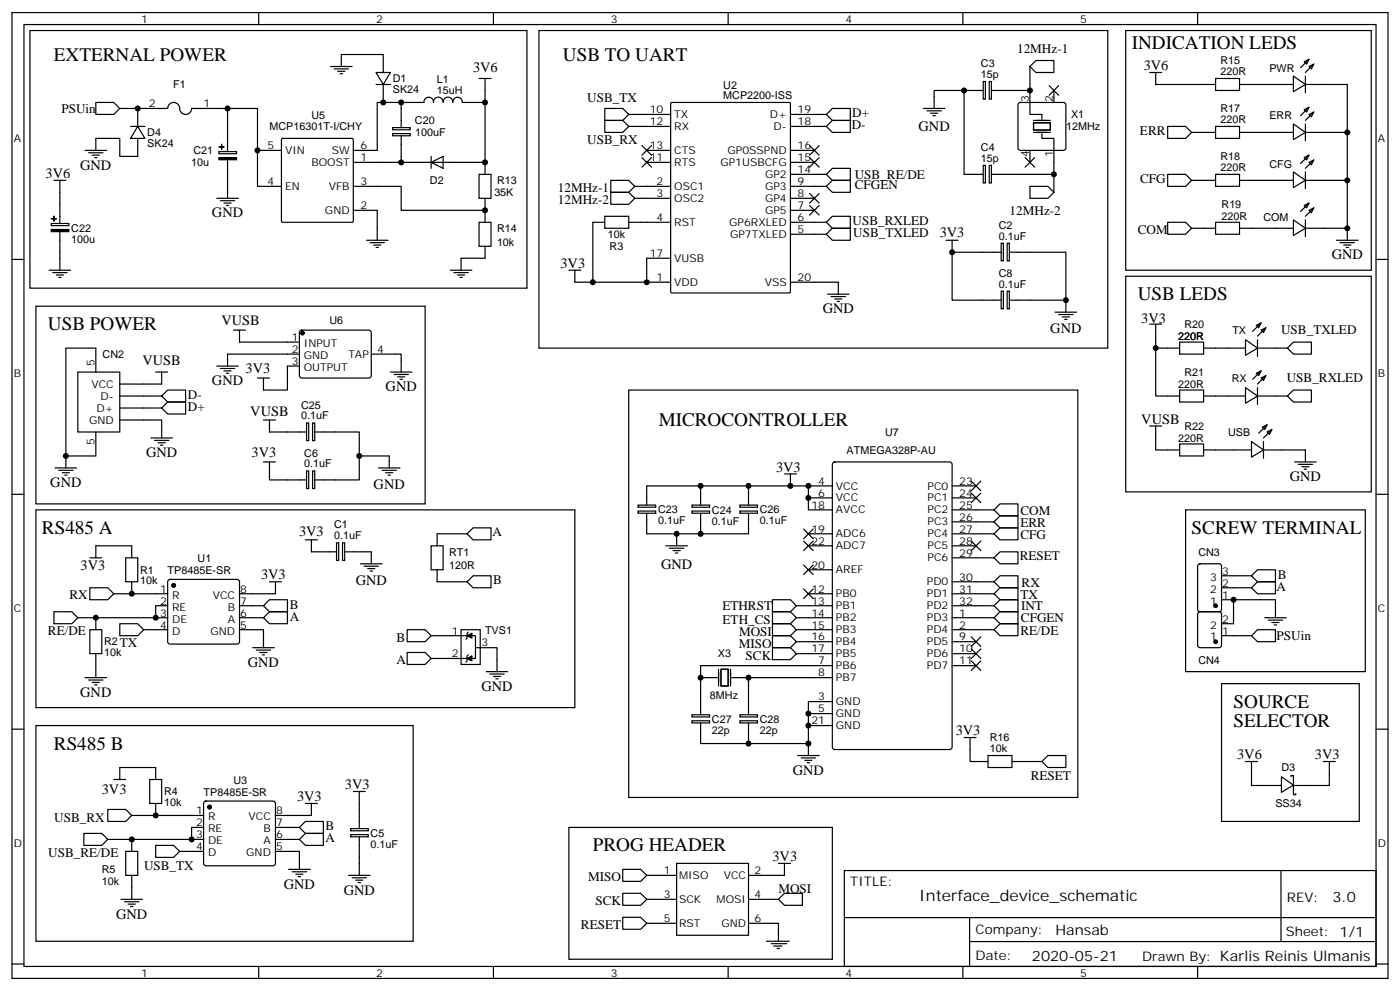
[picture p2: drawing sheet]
<svg xmlns="http://www.w3.org/2000/svg" width="412mm" height="292mm" viewBox="0 0 412 292" stroke-linecap="round" stroke-linejoin="round" font-family="sans-serif">
<g fill="none" stroke="#000" stroke-width=".35">
<path d="M3.5 3.7h405.4v284.3h-405.4zM7.1 7.2h398.2v277.3h-398.2zM8.8 9h146.4v75.8h-146.4zM76.2 3.7v3.5M97.4 19.6h6.3M100.5 19.6v-3.5h12.4v5.2M145.3 3.7v3.5M158.7 9h167.6v93.5h-167.6zM214.5 3.7v3.5M283.6 3.7v3.5M303.4 19.6l1.8-1.8h5.2v3.5h-5.2zM303.4 19.6v7h-11.3"/>
<path d="M331.6 9h72.3v70.6h-72.3zM352.8 3.7v3.5M384.2 18.2l1.4-.7-.7 1.4zM385.6 19.6l1.4-.7-.7 1.4zM385.6 17.5l-2.5 2.4M387 18.9l-2.5 2.4M28.2 30.2h5.3l1.8 1.7-1.8 1.8h-5.3zM35.3 31.9h14.1a1.82 1.82 0 0 1 2-1.7 1.82 1.82 0 0 1 1.6 2.2 1.76 1.76 0 0 0 1.9 1.3 1.76 1.76 0 0 0 1.5-1.8h19.4v23h7.1M38.5 37.2h4.2M40.6 37.2l2.1 3.5h-4.2zM40.6 31.9v5.3M67 31.9v12.7"/>
<path d="M98.4 20.3h4.3M99.5 21h2.1M100.2 21.7h.7M110.8 21.3h4.2l-2.1 3.6zM110.8 24.9h4.2M112.9 24.9v5.3M115.6 39.3h5.2v.7h-5.2zM115.6 37.6h5.2v.6h-5.2zM118.2 37.6v-7.4h-7.1v14.1h-7M118.2 30.2h6.7M130.5 30.1a1.41 1.41 0 0 0-1.4-1.5 1.41 1.41 0 0 0-1.4 1.5 1.41 1.41 0 0 0-1.4-1.5 1.41 1.41 0 0 0-1.4 1.5M130.6 30.1a1.41 1.41 0 0 1 1.4-1.5 1.41 1.41 0 0 1 1.4 1.5"/>
<path d="M133.4 30.1a1.38 1.38 0 0 1 1.4-1.5 1.38 1.38 0 0 1 1.4 1.5M136.2 30.2h6.7M141.1 23.1h3.5M142.9 23.1v24.7h-38.8M178.2 31.9h5.2l1.8 1.8-1.8 1.8h-5.2zM178.2 35.5h5.2l1.8 1.7-1.8 1.8h-5.2zM185.2 33.7h12.4M185.2 37.2h12.4M197.6 30.3l.3-.1h34.6l.3 .1v55.6l-.2 .3-34.7 .1-.3-.2zM232.8 33.7h10.6M232.8 37.2h10.6M243.4 37.2l1.8-1.7h5.3v3.5h-5.3z"/>
<path d="M245.2 31.9h5.3v3.6h-5.3l-1.8-1.8zM272 31.9h6.3M273 32.6h4.3M274.1 33.3h2.1M274.8 34h.7M275.2 31.9v-5.3h8.8v24.7h5.6M284 26.6h5.6M289.6 24h.7v5.2h-.7zM291.4 24h.6v5.2h-.6zM300.1 30.4l.5-.2h12.7l.5 .2 .2 .5v12.7l-.3 .5-.4 .2h-12.7l-.5-.3-.2-.4v-12.7zM303.4 26.6v7.1h3.5v1.4M304.4 36.2h5v2.1h-5z"/>
<path d="M304.4 39h5M304.4 35.5h5M306.9 39.3v1.4h3.5v10.6h-18.3M309 25.2l2.9 2.8M310.4 26.6v3.6M311.9 25.2l-2.9 2.8M338.7 21.3h3.5M340.4 21.3v3.6h17.7M344 37.2h5.2l1.8 1.8-1.8 1.7h-5.2zM351 39h7.1M358.1 23.1h7v3.5h-7zM358.1 37.2h7v3.5h-7z"/>
<path d="M365.1 39h15.9M365.1 24.9h15.9M381 36.5l3.5 2.5-3.5 2.1zM381 22.4l3.5 2.5-3.5 2.1zM384.2 32.3l1.4-.7-.7 1.4zM384.5 39h12.4v14.1M384.5 24.9h12.4v14.1M384.5 22.4v4.9M384.5 36.5v5M385.6 33.7l1.4-.7-.7 1.4zM385.6 31.6l-2.5 2.4M387 33l-2.5 2.5"/>
<path d="M17.6 56.6v9.2M25 44.3h6.4M26.1 45h4.2M27.2 45.7h2.1M27.9 46.4h.7M40.6 40.7v5.3h-5.3v-5.3h-7.1v3.6M63.9 58.4h6.3M64.5 44.6h5.2v.7h-5.2zM64.9 59.1h4.2M66 59.8h2.1M67 47.1v11.3M75.8 44.3h7.1"/>
<path d="M83 40.9l.3-.2h20.4l.3 .2 .1 24.2-.2 .3h-20.6l-.3-.2zM104.1 54.9h14.1v7h24.7M118.2 40v7.8M127 47.8l3.5-1.8v3.6zM127 46v3.6M141.1 51.3h3.5v7.1h-3.5zM142.9 47.8v3.5M142.9 58.4v7M179.9 56.6h5.3l1.8 1.8-1.8 1.7h-5.3zM179.9 53.1h5.3l1.8 1.8-1.8 1.7h-5.3zM187 58.4h10.6M187 54.9h10.6"/>
<path d="M189.1 46.4l2.8 2.8M189.1 42.9l2.8 2.8M190.5 47.8h7.1M190.5 44.3h7.1M191.9 46.4l-2.8 2.8M191.9 42.9l-2.8 2.8M232.8 47.8h7.1M232.8 58.4h7.1M232.8 54.9h10.6M232.8 44.3h7.1M232.8 51.3h10.6M238.5 42.9l2.8 2.8"/>
<path d="M238.5 46.4l2.8 2.8M238.5 57l2.8 2.8M241.3 42.9l-2.8 2.8M241.3 46.4l-2.8 2.8M241.3 57l-2.8 2.8M243.4 54.9l1.8-1.8h5.3v3.5h-5.3zM243.4 51.3l1.8-1.7h5.3v3.5h-5.3zM289.6 48.7h.7v5.2h-.7zM291.4 48.7h.6v5.2h-.6zM302 46.4l2.8 2.8M303.4 54.9h5.3l1.7 1.7-1.7 1.8h-5.3zM303.4 44.3v3.5"/>
<path d="M304.8 46.4l-2.8 2.8M310.4 51.3v5.3M344 51.3h5.2l1.8 1.8-1.8 1.8h-5.2zM351 53.1h7.1M358.1 51.3h7v3.6h-7zM365.1 53.1h15.9M381 50.6l3.5 2.5-3.5 2.1zM384.2 46.4l1.4-.7-.7 1.4zM384.5 53.1h12.4v14.1h-12.4M384.5 50.6v5M385.6 47.8l1.4-.7-.7 1.4zM385.6 59.8l-2.5 2.5"/>
<path d="M385.6 45.7l-2.5 2.5M387 47.1l-2.5 2.5M3.5 76.4h3.6M15.1 65.8h5.2v.6h-5.2zM17.6 68.3v7.7M66.7 60.5h.7M104.1 61.9h7v8.8M107.9 70.7h6.4M109 71.4h4.2M110.1 72.1h2.1M110.8 72.8h.7M132.6 79.6h6.4"/>
<path d="M141.1 65.4h3.5v7.1h-3.5zM142.9 72.5v3.5h-7.1v3.6M167.6 79.6h3.5M178.2 63.7h7v3.5h-7zM178.2 65.4h-3.6v17.7M185.2 65.4h12.4M197.6 76h-7.1v7.1h-21.2v-3.5M232.8 61.9h7.1M232.8 65.4h10.6M232.8 69h10.6M238.5 60.5l2.8 2.8M241.3 60.5l-2.8 2.8"/>
<path d="M243.4 69l1.8-1.8h5.3v3.5h-5.3zM245.2 63.7h5.3v3.5h-5.3l-1.8-1.8zM278.7 70.7h3.5M280.5 70.7v3.6M294.9 71.6h.7v5.2h-.7zM294.9 74.3h-14.4v14.1h14.4M296.7 71.6h.6v5.2h-.6zM297.4 74.3h16.6v14.1h-16.6M344 65.4h5.2l1.8 1.8-1.8 1.8h-5.2zM351 67.2h7.1M358.1 65.4h7v3.6h-7zM365.1 67.2h15.9"/>
<path d="M381 64.7l3.5 2.5-3.5 2.1zM384.2 60.5l1.4-.7-.7 1.4zM384.5 64.7v5M385.6 61.9l1.4-.7-.7 1.4zM387 61.2l-2.5 2.5M393.7 70.7h6.3M394.8 71.4h4.2M395.8 72.1h2.1M396.5 72.8h.7M396.9 67.2v3.5M405.3 76.4h3.6M10.6 90.1h114.6v58.2h-114.6z"/>
<path d="M68.8 97.2h3.5M70.6 97.2v3.5h17.6M88.4 97.4l.5-.2h20l.5 .7-.1 13-.6 .4-20.1-.1-.4-.6v-12.7zM133.7 80.3h4.2M134.8 81h2.1M135.5 81.7h.7M190.5 83.1h7.1M232.8 83.1h14.1v3.5M243.8 86.6h6.3M244.8 87.3h4.3M245.9 88h2.1M246.6 88.7h.7"/>
<path d="M294.9 85.7h.7v5.2h-.7zM296.7 85.7h.6v5.2h-.6zM310.8 91.9h6.3M311.9 92.6h4.2M312.9 93.3h2.1M313.6 94h.7M314 88.4v3.5M331.6 81.3h72.3v63.5h-72.3zM338.7 95.4h3.5M340.4 95.4v7.1h7.1M370.1 95.8l1.4-.7-.7 1.4zM371.5 97.2l1.4-.7-.7 1.4z"/>
<path d="M371.5 95.1l-2.5 2.4M372.9 96.5l-2.5 2.5M22.9 109.5h12.4v17.7h-12.4zM28.2 109.5v-7h-8.8v31.7h8.8v-7M35.3 116.6h12.3M45.9 109.5h3.5M47.6 116.6l1.8-1.8h5.3v3.6h-5.3zM47.6 109.5v3.6h-12.3M63.9 107.8h6.3M64.9 108.5h4.2M66 109.2h2.1M66.7 109.9h.7"/>
<path d="M75.8 111.3h3.6M88.2 107.8h-3.5v7h-7.1v-3.5M88.2 104.2h-21.2v3.6M109.4 104.2h8.8v5.3M115 109.5h6.4M116.1 110.2h4.2M117.1 110.9h2.1M117.8 111.7h.7M185.2 114.8h132.3v120h-132.3zM340.4 102.5v14.1h7.1M347.5 100.7h7v3.5h-7zM347.5 114.8h7v3.6h-7z"/>
<path d="M354.5 102.5h12.4M354.5 116.6h12.4M366.9 100l3.5 2.5-3.5 2.1zM366.9 114.1l3.5 2.5-3.5 2.1zM370.1 109.9l1.4-.7-.7 1.4zM370.4 102.5h8.8M370.4 116.6h8.8M370.4 100v5M370.4 114.1v5M371.5 111.3l1.4-.7-.7 1.4zM371.5 109.2l-2.5 2.5M372.9 110.6l-2.5 2.5"/>
<path d="M379.2 116.6l1.8-1.8h5.3v3.6h-5.3zM381 100.7h5.3v3.5h-5.3l-1.8-1.7zM16.2 137.8h6.4M17.3 138.5h4.2M18.3 139.2h2.2M19 139.9h.8M19.4 134.2v3.6M35.3 123.6h12.3v5.3M35.3 120.1h12.3M44.4 128.9h6.4M45.5 129.6h4.2M46.6 130.4h2.1"/>
<path d="M47.3 131.1h.7M47.6 120.1l1.8-1.7h5.3v3.5h-5.3zM77.6 136h3.5M77.6 123.6h3.5M79.4 136v5.3h10.9M79.4 123.6v3.6h10.9M90.3 124.5h.6v5.2h-.6zM90.3 138.6h.6v5.2h-.6zM92.1 124.5h.6v5.2h-.6zM92.1 138.6h.6v5.2h-.6zM92.8 127.2h13v14.1h-13M105.8 134.2h8.9v3.6"/>
<path d="M111.5 137.8h6.3M112.5 138.5h4.3M113.6 139.2h2.1M114.3 139.9h.7M231.1 139.5h3.5M232.8 139.5v3.6M245.4 136.2l.5-.2h33.9l.6 .4 .1 83.6-.5 .6-34.1 .1-.7-.5v-83.5zM338.7 125.4h3.5M340.4 125.4v7.1h7.1M347.5 130.7h7v3.5h-7zM354.5 132.5h14.2M368.7 130l3.5 2.5-3.5 2.1z"/>
<path d="M371.8 125.8l1.4-.7-.7 1.4zM372.2 132.5h12.3v3.5M372.2 130v4.9M373.2 127.2l1.4-.7-.7 1.4zM373.2 125.1l-2.4 2.4M374.6 126.5l-2.4 2.4M381.4 136h6.3M382.4 136.7h4.2M383.5 137.4h2.1M384.2 138.1h.7M3.5 145.5h3.6M10.6 150.1h158.7v58.2h-158.7z"/>
<path d="M90 158.9h3.5M91.7 158.9v3.6h7.4M99.1 159.8h.7v5.2h-.7zM100.9 159.8h.6v5.2h-.6zM137.6 157.2l1.7-1.8h5.3v3.5h-5.3zM137.6 157.2h-8.8v3.5M188 150.5h5.1v.6h-5.1zM188 148.7h5.1v.6h-5.1zM190.5 148.7v-5.6h47.6v7h7.1M190.5 151.2v6h30v-6M199.3 157.2v3.5M203.8 150.5h5.2v.6h-5.2z"/>
<path d="M203.8 148.7h5.2v.6h-5.2zM206.4 143.1v5.6M206.4 151.2v6M217.9 150.5h5.2v.6h-5.2zM217.9 148.7h5.2v.6h-5.2zM220.5 143.1v5.6M236.7 159.3l2.8 2.8M236.7 155.8l2.8 2.8M238.1 143.1h7.1M238.1 146.6h7.1M238.1 157.2h7.1M239.5 159.3l-2.8 2.8"/>
<path d="M239.5 155.8l-2.8 2.8M280.5 143.1h7M280.5 146.6h7M280.5 150.1h12.3M280.5 157.2h12.3M280.5 153.6h12.3M286.1 159.3l2.8 2.8M286.1 145.2l2.8 2.8M286.1 141.6l2.8 2.9M288.9 159.3l-2.8 2.8M288.9 145.2l-2.8 2.8M288.9 141.6l-2.8 2.9"/>
<path d="M292.8 153.6l1.8-1.7h5.3v3.5h-5.3zM294.6 148.3h5.3v3.6h-5.3l-1.8-1.8zM294.6 155.4h5.3v3.5h-5.3l-1.8-1.7zM349.2 150.1h53v47.6h-53zM405.3 145.5h3.6M26.5 173h5.2l1.8 1.8-1.8 1.8h-5.2zM26.5 164.2h3.5M28.2 164.2v-3.5h10.6v3.5M33.5 174.8h15.9M37 164.2h3.6v7.1h-3.6zM38.8 171.3v3.5M49.4 178.3h-3.5v3.6h-23"/>
<path d="M49.6 170.8l.5-.2h19.7l.5 .2 .3 .5v17.6l-.3 .5-.5 .2h-19.7l-.5-.2-.2-.5v-17.6zM70.6 178.3h7M77.6 178.3l1.8-1.7h5.3v3.5h-5.3zM79.4 171.3h3.5M81.1 171.3v3.5h-10.5M101.6 162.5h7.8v3.5M106.2 166h6.3M107.2 166.7h4.3M108.3 167.4h2.1M109 168.1h.7M127 160.7h3.5v7h-3.5zM128.8 167.7v3.6h8.8"/>
<path d="M137.6 171.3l1.7-1.8h5.3v3.5h-5.3zM196.1 160.7h6.4M197.2 161.4h4.2M198.3 162.1h2.1M199 162.8h.7M227.5 176.6h5.3l1.8 1.7-1.8 1.8h-5.3zM234.6 178.3h10.6M236.7 166.3l2.8 2.9M236.7 173.4l2.8 2.8M238.1 160.7h7.1M238.1 167.7h7.1M238.1 174.8h7.1"/>
<path d="M239.5 166.3l-2.8 2.9M239.5 173.4l-2.8 2.8M280.5 160.7h7M280.5 174.8h12.3M280.5 178.3h12.3M280.5 164.2h12.3M280.5 171.3h12.3M292.8 171.3l1.8-1.8h5.3v3.5h-5.3zM292.8 178.3l1.8-1.7h5.3v3.5h-5.3zM294.6 173h5.3v3.6h-5.3l-1.8-1.8zM294.6 162.5h5.3v3.5h-5.3l-1.8-1.8zM353 166.2l.5-.2h5.6l.7 .4v13l-.4 .6-5.9 .1-.7-.5v-12.9z"/>
<path d="M359.8 176.6h3.6M359.8 173h8.9M359.8 169.5h8.9M368.7 173l1.7-1.7h5.3v3.5h-5.3zM370.4 167.7h5.3v3.6h-5.3l-1.7-1.8zM15.9 180.1h5.3l1.7 1.8-1.7 1.7h-5.3zM25 199.5h6.4M26.5 185.4h3.5v7h-3.5zM28.2 181.9v3.5M28.2 192.4v7.1M35.3 183.6h5.3l1.7 1.8-1.7 1.7h-5.3zM42.3 185.4h7.1"/>
<path d="M45.9 181.9h3.5M70.6 185.4h7v5.3M70.6 181.9h7M74.4 190.7h6.4M75.5 191.4h4.2M76.6 192.1h2.1M77.3 192.8h.7M77.6 181.9l1.8-1.8h5.3v3.5h-5.3zM119.9 185.4h5.3l1.8 1.7-1.8 1.8h-5.3zM119.9 192.1h5.3l1.8 1.8-1.8 1.7h-5.3zM127 187.1h13.1v6.8h-13.1M135.8 185.4h5.7v10.2h-5.7z"/>
<path d="M137.9 186.1l-.3 .3v1.5l-.4 .3M137.9 192.8l-.3 .3v1.5l-.4 .3M140.1 190.7h6.3v7M143.2 197.7h6.4M144.3 198.4h4.2M145.3 199.1h2.2M146 199.8h.8M206.4 199.5h4.9M211.7 197v5M212.4 197h2.1v5h-2.1zM215.2 197v5M215.5 199.5h5"/>
<path d="M227.5 187.1h5.3l1.8 1.8-1.8 1.8h-5.3zM227.5 190.7h5.3l1.8 1.7-1.8 1.8h-5.3zM227.5 183.6h5.3l1.8 1.8-1.8 1.7h-5.3zM227.5 180.1h5.3l1.8 1.8-1.8 1.7h-5.3zM234.6 181.9h10.6M234.6 185.4h10.6M234.6 188.9h10.6M234.6 192.4h10.6M245.2 199.5h-24.7v10.9M245.2 196h-38.8v14.4M280.5 181.9h12.3M280.5 185.4h12.3"/>
<path d="M280.5 188.9h7M280.5 192.4h7M280.5 196h7M286.1 187.5l2.8 2.8M286.1 191l2.8 2.9M286.1 194.6l2.8 2.8M288.9 187.5l-2.8 2.8M288.9 191l-2.8 2.9M288.9 194.6l-2.8 2.8M292.8 185.4l1.8-1.8h5.3v3.5h-5.3zM292.8 181.9l1.8-1.8h5.3v3.5h-5.3zM353 180.3l.5-.2h5.6l.7 .4v9.5l-.4 .6-5.9 .1-.7-.5v-9.4z"/>
<path d="M359.8 187.1h8.9M368.7 187.1l1.7-1.7h5.3v3.5h-5.3zM372.5 181.9h6.4M373.6 182.6h4.2M374.6 183.3h2.2M375.4 184h.7M375.7 181.9v-5.3h-12.3v7h-3.6M3.5 214.7h3.6M10.6 213.6h111.1v63.5h-111.1zM26.1 200.2h4.2M27.2 200.9h2.1M27.9 201.6h.7"/>
<path d="M203.8 212.2h5.2v.6h-5.2zM203.8 210.4h5.2v.7h-5.2zM217.9 212.2h5.2v.6h-5.2zM217.9 210.4h5.2v.7h-5.2zM220.5 212.9v6M238.1 210.1h7.1M238.1 213.6h7.1M238.1 218.9v3.5M245.2 206.6h-7.1v12.3h-31.7v-6M284 217.1h3.5M285.8 217.1v7.1h5.2M359.8 201.3h40.6v40.5h-40.6z"/>
<path d="M405.3 214.7h3.6M31.7 238.3h5.3l1.8 1.8-1.8 1.7h-5.3zM33.5 229.5h3.5M35.3 229.5v-3.5h10.6v3.5M44.1 229.5h3.5v7h-3.5zM45.9 236.5v3.6M60.2 236l.5-.2h19.7l.5 .2 .2 .5v17.7l-.2 .5-.5 .2h-19.7l-.5-.3-.2-.4v-17.7zM90 236.5h3.5M91.7 236.5v3.6h-10.6M104.1 233h3.5M105.8 233v10.9M234.9 222.4h6.4"/>
<path d="M236 223.1h4.2M237.1 223.8h2.1M237.8 224.5h.7M291 222.4h7.1v3.6h-7.1zM298.1 224.2h8.8M306.9 224.2l1.8-1.8h5.3v3.6h-5.3zM368.7 227.7v3.5h8.8M377.5 228.7l3.5 2.4-3.5 2.2zM380.3 228.7v-.4h.7v5.7h.7v-.4M391.6 227.7v3.5h-10.6M24.7 245.4h5.3l1.7 1.7-1.7 1.8h-5.3zM37 250.6h3.6v7.1h-3.6z"/>
<path d="M38.8 247.1v3.5M38.8 257.7v7.1M38.8 240.1h21.2M45.9 248.9h5.3l1.7 1.7-1.7 1.8h-5.3zM52.9 250.6h7.1M56.4 247.1h3.6M60 243.6h-3.6v3.5h-24.7M81.1 250.6h7.1v5.3M81.1 243.6h7.1M81.1 247.1h7.1M85 255.9h6.4M86.1 256.6h4.2"/>
<path d="M87.1 257.4h2.2M87.8 258.1h.7M88.2 243.6l1.8-1.8h5.2v3.6h-5.2zM90 245.4h5.2v3.5h-5.2l-1.8-1.8zM102.7 257.7h6.3M103.3 245.7h5.2v.6h-5.2zM103.3 243.9h5.2v.7h-5.2zM103.7 258.4h4.2M104.8 259.1h2.1M105.5 259.8h.7M105.8 246.4v11.3M167.6 243.6h77.6v38.8h-77.6z"/>
<path d="M183.4 255.9h5.3l1.8 1.8-1.8 1.8h-5.3zM190.5 257.7h8.8M199.3 254.2h21.2v21.1h-21.2zM229.3 254.2h3.5M231.1 254.2v3.5h-10.6M248.7 256.3h156.6v28.2h-156.6zM377.3 256.3v20.9M35.6 264.8h6.4M36.7 265.5h4.2M37.7 266.2h2.2M38.5 266.9h.7M183.4 263h5.3l1.8 1.8-1.8 1.7h-5.3z"/>
<path d="M183.4 270.1h5.3l1.8 1.7-1.8 1.8h-5.3zM190.5 264.8h8.8M190.5 271.8h8.8M220.5 271.8h8.8v5.3M220.5 264.8h8.8M225.8 277.1h6.7M227.2 277.8h4.6M227.9 278.5h2.5M229 279.2h.7M229.3 264.8l1.8-1.8h5.3v3.5h-5.3zM248.7 270.1h156.5M285.6 277.2h119.6"/>
<path d="M285.6 270.1v14.2M3.5 283.8h3.6M76.2 284.5v3.5M145.3 284.5v3.5M214.5 284.5v3.5M283.6 284.5v3.5M352.8 284.5v3.5M405.3 283.8h3.6"/>
</g>
<g fill="#000" stroke="#000" stroke-width=".35">
<path d="M15.9 53.1h3.5zM17.6 53.1v3.5zM64.5 46.4h5.2v.6h-5.2zM64.6 43.2l1.4 .1zM65.3 42.5v1.4zM14.5 79.6h6.3zM15.1 67.6h5.2v.6h-5.2zM15.2 64.4h1.4zM15.9 63.7v1.4zM17.6 76v3.6zM15.5 80.3h4.3zM16.6 81h2.1z"/>
<path d="M17.3 81.7h.7zM137.6 187.1l1.4-.7v1.5zM137.6 193.9l1.4-.8v1.5zM366.9 224.2h3.5zM368.7 224.2v3.5zM389.8 224.2h3.5zM391.6 224.2v3.5z"/>
<circle cx="89.1" cy="98.1" r=".53"/>
<circle cx="51.2" cy="172.3" r=".53"/>
<circle cx="358.1" cy="178.3" r=".53"/>
<circle cx="358.1" cy="188.9" r=".53"/>
<circle cx="61.7" cy="237.6" r=".53"/>
</g>
<g fill="#000">
<circle cx="40.6" cy="31.9" r=".88"/>
<circle cx="67" cy="31.9" r=".88"/>
<circle cx="112.9" cy="30.2" r=".88"/>
<circle cx="118.2" cy="30.2" r=".88"/>
<circle cx="142.9" cy="30.2" r=".88"/>
<circle cx="284" cy="26.6" r=".88"/>
<circle cx="303.4" cy="26.6" r=".88"/>
<circle cx="396.9" cy="39" r=".88"/>
<circle cx="75.8" cy="44.3" r=".88"/>
<circle cx="118.2" cy="47.8" r=".88"/>
<circle cx="142.9" cy="47.8" r=".88"/>
<circle cx="310.4" cy="51.3" r=".88"/>
<circle cx="396.9" cy="53.1" r=".88"/>
<circle cx="142.9" cy="61.9" r=".88"/>
<circle cx="280.5" cy="74.3" r=".88"/>
<circle cx="396.9" cy="67.2" r=".88"/>
<circle cx="174.6" cy="83.1" r=".88"/>
<circle cx="190.5" cy="83.1" r=".88"/>
<circle cx="314" cy="88.4" r=".88"/>
<circle cx="340.4" cy="102.5" r=".88"/>
<circle cx="19.4" cy="134.2" r=".88"/>
<circle cx="105.8" cy="134.2" r=".88"/>
<circle cx="199.3" cy="157.2" r=".88"/>
<circle cx="206.4" cy="157.2" r=".88"/>
<circle cx="206.4" cy="143.1" r=".88"/>
<circle cx="220.5" cy="143.1" r=".88"/>
<circle cx="232.8" cy="143.1" r=".88"/>
<circle cx="238.1" cy="143.1" r=".88"/>
<circle cx="238.1" cy="146.6" r=".88"/>
<circle cx="38.8" cy="174.8" r=".88"/>
<circle cx="363.4" cy="176.6" r=".88"/>
<circle cx="28.2" cy="181.9" r=".88"/>
<circle cx="45.9" cy="181.9" r=".88"/>
<circle cx="206.4" cy="199.5" r=".88"/>
<circle cx="220.5" cy="199.5" r=".88"/>
<circle cx="220.5" cy="218.9" r=".88"/>
<circle cx="238.1" cy="218.9" r=".88"/>
<circle cx="238.1" cy="213.6" r=".88"/>
<circle cx="238.1" cy="210.1" r=".88"/>
<circle cx="38.8" cy="247.1" r=".88"/>
<circle cx="45.9" cy="240.1" r=".88"/>
<circle cx="56.4" cy="247.1" r=".88"/>
</g>
<g font-size="5.6">
<text x="15.9" y="17.8">EXTERNAL POWER</text>
<text x="165.8" y="17.8">USB TO UART</text>
<text x="333.4" y="14.3">INDICATION LEDS</text>
<text x="335.1" y="88.4">USB LEDS</text>
<text x="14.1" y="97.2">USB POWER</text>
<text x="194" y="125.4">MICROCONTROLLER</text>
<text x="12.3" y="157.2">RS485 A</text>
<text x="351" y="157.2">SCREW TERMINAL</text>
<text x="363.4" y="208.3">SOURCE</text>
<text x="363.4" y="214">SELECTOR</text>
<text x="15.9" y="220.7">RS485 B</text>
<text x="174.6" y="250.6">PROG HEADER</text>
</g>
<text font-size="4.6" x="270.8" y="265.3">Interface_device_schematic</text>
<g font-size="4.2">
<text x="139.3" y="21.3">3V6</text>
<text x="336.9" y="20.6">3V6</text>
<text x="270.6" y="38.7">GND</text>
<text x="13.4" y="52.4">3V6</text>
<text x="23.6" y="49.9">GND</text>
<text x="62.4" y="64">GND</text>
<text x="276.8" y="69.6">3V3</text>
<text x="392.3" y="76.4">GND</text>
<text x="165.1" y="78.8">3V3</text>
<text x="65.3" y="95.7">VUSB</text>
<text x="242.4" y="92.3">GND</text>
<text x="336.2" y="95">3V3</text>
<text x="309.4" y="98">GND</text>
<text x="42" y="107.4">VUSB</text>
<text x="62.4" y="113.4">GND</text>
<text x="72.3" y="109.8">3V3</text>
<text x="113.6" y="115.2">GND</text>
<text x="73.7" y="122.6">VUSB</text>
<text x="336.2" y="124.7">VUSB</text>
<text x="43" y="134.6">GND</text>
<text x="74.1" y="134.5">3V3</text>
<text x="14.8" y="143.4">GND</text>
<text x="110.1" y="143.8">GND</text>
<text x="228.6" y="138.8">3V3</text>
<text x="380" y="141.6">GND</text>
<text x="88.1" y="157.8">3V3</text>
<text x="23.8" y="167.8">3V3</text>
<text x="194.7" y="167.4">GND</text>
<text x="76.9" y="170.6">3V3</text>
<text x="104.8" y="172.1">GND</text>
<text x="73" y="196.3">GND</text>
<text x="141.8" y="203.4">GND</text>
<text x="23.6" y="205.1">GND</text>
<text x="281.5" y="216.4">3V3</text>
<text x="364.4" y="223.5">3V6</text>
<text x="387.3" y="223.5">3V3</text>
<text x="30" y="233.6">3V3</text>
<text x="101.6" y="232.3">3V3</text>
<text x="233.5" y="228.1">GND</text>
<text x="87.5" y="235.8">3V3</text>
<text x="227.5" y="253.5">3V3</text>
<text x="83.6" y="261.6">GND</text>
<text x="101.2" y="263.3">GND</text>
<text x="392.5" y="265.6">3.0</text>
<text x="34.2" y="270.4">GND</text>
<text x="310.9" y="275.1">Hansab</text>
<text x="304" y="282.9">2020-05-21</text>
</g>
<g font-size="3.9">
<text x="299.6" y="15.6">12MHz-1</text>
<text x="18.1" y="33.2">PSUin</text>
<text x="173" y="30">USB_TX</text>
<text x="251" y="34.5">D+</text>
<text x="250.9" y="38">D-</text>
<text x="335.8" y="39.9">ERR</text>
<text x="173" y="42.4">USB_RX</text>
<text x="251.8" y="52.6">USB_RE/DE</text>
<text x="335.8" y="54">CFG</text>
<text x="164.3" y="56.6">12MHz-1</text>
<text x="251.8" y="55.7">CFGEN</text>
<text x="164.3" y="60.1">12MHz-2</text>
<text x="297.4" y="63.2">12MHz-2</text>
<text x="251.2" y="66.4">USB_RXLED</text>
<text x="251.4" y="69.9">USB_TXLED</text>
<text x="335.1" y="68.8">COM</text>
<text x="377.4" y="98.4">USB_TXLED</text>
<text x="379" y="112.5">USB_RXLED</text>
<text x="55.3" y="117.4">D-</text>
<text x="55.3" y="121">D+</text>
<text x="300.6" y="151.7">COM</text>
<text x="300.6" y="155.2">ERR</text>
<text x="145" y="157.9">A</text>
<text x="300.6" y="158.8">CFG</text>
<text x="300.4" y="165">RESET</text>
<text x="145.3" y="172">B</text>
<text x="300.9" y="172.9">RX</text>
<text x="376" y="173.9">A</text>
<text x="376.4" y="170.4">B</text>
<text x="20.5" y="176.4">RX</text>
<text x="85.3" y="179.2">B</text>
<text x="212.8" y="179.6">ETHRST</text>
<text x="300.6" y="176.4">TX</text>
<text x="300.8" y="179.6">INT</text>
<text x="85.3" y="182.7">A</text>
<text x="212.8" y="183.6">ETH_CS</text>
<text x="300.7" y="183.2">CFGEN</text>
<text x="14.1" y="187">RE/DE</text>
<text x="35.3" y="190.5">TX</text>
<text x="116.8" y="188.9">B</text>
<text x="217.6" y="190.7">MISO</text>
<text x="217.7" y="187.2">MOSI</text>
<text x="300.6" y="187">RE/DE</text>
<text x="376" y="188.4">PSUin</text>
<text x="116.8" y="195.6">A</text>
<text x="219.6" y="194.4">SCK</text>
<text x="303.6" y="229.7">RESET</text>
<text x="16" y="242">USB_RX</text>
<text x="95.9" y="244.4">B</text>
<text x="95.9" y="248">A</text>
<text x="14.2" y="252.2">USB_RE/DE</text>
<text x="42.4" y="256.1">USB_TX</text>
<text x="173.3" y="259.5">MISO</text>
<text x="229.3" y="262.8">MOSI</text>
<text x="250.5" y="260.9">TITLE:</text>
<text x="175.4" y="266.5">SCK</text>
<text x="379.1" y="265.6">REV:</text>
<text x="171.1" y="273.6">RESET</text>
<text x="287.4" y="275.1">Company:</text>
<text x="378.7" y="275.7">Sheet: 1/1</text>
<text x="287.4" y="282.8">Date:</text>
<text x="336.4" y="282.8">Drawn By: Karlis Reinis Ulmanis</text>
</g>
<g font-size="3.2">
<text x="41.6" y="6.7">1</text>
<text x="110.8" y="6.7">2</text>
<text x="179.9" y="6.7">3</text>
<text x="249.1" y="6.7">4</text>
<text x="318.2" y="6.7">5</text>
<text x="288.9" y="22.9">15p</text>
<text x="288.9" y="19.8">C3</text>
<text x="359.5" y="22">220R</text>
<text x="359.5" y="18.9">R15</text>
<text x="373.9" y="21.2">PWR</text>
<text x="51" y="25.9">F1</text>
<text x="115.7" y="27.4">SK24</text>
<text x="115.7" y="24.3">D1</text>
<text x="128.7" y="27.5">15uH</text>
<text x="128.7" y="24.4">L1</text>
<text x="213.1" y="29.1">MCP2200-ISS</text>
<text x="213.1" y="26.2">U2</text>
<text x="43.8" y="31.6">2</text>
<text x="60" y="31.6">1</text>
<text x="91.7" y="34.9">U5</text>
<text x="191.4" y="33.3">10</text>
<text x="198.6" y="34.7">TX</text>
<text x="226.7" y="34.7">D+</text>
<text x="234.9" y="33.3">19</text>
<text x="303" y="30.2" transform="rotate(-90 303 30.2)">3</text>
<text x="310.1" y="30.2" transform="rotate(-90 310.1 30.2)">2</text>
<text x="315.5" y="34.8">X1</text>
<text x="359.5" y="33">R17</text>
<text x="373.9" y="34.9">ERR</text>
<text x="4.1" y="41.8">A</text>
<text x="43.4" y="40.1">D4</text>
<text x="79.4" y="38.4">MCP16301T-I/CHY</text>
<text x="122.2" y="36.6">C20</text>
<text x="122.3" y="40.1">100uF</text>
<text x="191.4" y="36.9">12</text>
<text x="198.6" y="38.3">RX</text>
<text x="227.9" y="38.3">D-</text>
<text x="234.9" y="36.9">18</text>
<text x="314.1" y="38.4">12MHz</text>
<text x="359.5" y="36.2">220R</text>
<text x="405.9" y="41.8">A</text>
<text x="43.4" y="43.3">SK24</text>
<text x="57" y="45.5">C21</text>
<text x="78.8" y="43.9">5</text>
<text x="84" y="45.3">VIN</text>
<text x="97.7" y="45.3">SW</text>
<text x="106.2" y="47.4">1</text>
<text x="106.2" y="43.9">6</text>
<text x="191.4" y="47.4">11</text>
<text x="191.4" y="43.9">13</text>
<text x="198.6" y="45.3">CTS</text>
<text x="214.3" y="45.3">GP0SSPND</text>
<text x="234.9" y="47.4">15</text>
<text x="234.9" y="43.9">16</text>
<text x="288.9" y="47.6">15p</text>
<text x="288.9" y="44.5">C4</text>
<text x="303" y="46.3" transform="rotate(-90 303 46.3)">4</text>
<text x="310.1" y="46.3" transform="rotate(-90 310.1 46.3)">1</text>
<text x="359.5" y="47.1">R18</text>
<text x="56.3" y="49">10u</text>
<text x="91.7" y="48.9">BOOST</text>
<text x="198.6" y="48.9">RTS</text>
<text x="212.2" y="48.9">GP1USBCFG</text>
<text x="225.4" y="52.4">GP2</text>
<text x="234.9" y="51">14</text>
<text x="359.5" y="50.3">220R</text>
<text x="373.9" y="49.4">CFG</text>
<text x="78.8" y="54.5">4</text>
<text x="84" y="55.9">EN</text>
<text x="96.8" y="55.9">VFB</text>
<text x="106.2" y="54.5">3</text>
<text x="126.7" y="54.2">D2</text>
<text x="145.6" y="57.8">35K</text>
<text x="146.4" y="54.3">R13</text>
<text x="193.4" y="54.5">2</text>
<text x="193.4" y="58">3</text>
<text x="198.6" y="55.9">OSC1</text>
<text x="198.6" y="59.4">OSC2</text>
<text x="225.4" y="59.4">GP4</text>
<text x="225.4" y="55.9">GP3</text>
<text x="234.9" y="58">8</text>
<text x="234.9" y="54.5">9</text>
<text x="95.7" y="63">GND</text>
<text x="106.2" y="61.6">2</text>
<text x="193.4" y="65.1">4</text>
<text x="225.4" y="63">GP5</text>
<text x="234.9" y="65.1">6</text>
<text x="234.9" y="61.6">7</text>
<text x="359.8" y="64.9">220R</text>
<text x="359.8" y="61.4">R19</text>
<text x="372.2" y="64.9">COM</text>
<text x="21" y="71.4">100u</text>
<text x="21" y="68.3">C22</text>
<text x="146.4" y="68.4">R14</text>
<text x="179" y="70.1">10k</text>
<text x="198.6" y="66.5">RST</text>
<text x="214.8" y="66.5">GP6RXLED</text>
<text x="215" y="70">GP7TXLED</text>
<text x="234.9" y="68.6">5</text>
<text x="294.2" y="70.6">0.1uF</text>
<text x="294.2" y="67.4">C2</text>
<text x="146.4" y="72.3">10k</text>
<text x="179.6" y="73.6">R3</text>
<text x="191.4" y="75.7">17</text>
<text x="198.6" y="77.1">VUSB</text>
<text x="193.4" y="82.7">1</text>
<text x="234.9" y="82.7">20</text>
<text x="294.2" y="81.5">C8</text>
<text x="198.6" y="84.1">VDD</text>
<text x="225.3" y="84.1">VSS</text>
<text x="294.2" y="84.7">0.1uF</text>
<text x="97" y="95.3">U6</text>
<text x="86" y="100.4">1</text>
<text x="347.1" y="100.1">220R</text>
<text x="348.9" y="96.5">R20</text>
<text x="363" y="98.3">TX</text>
<text x="27.9" y="107.8" transform="rotate(-90 27.9 107.8)">5</text>
<text x="30.2" y="105.4">CN2</text>
<text x="86" y="103.9">2</text>
<text x="86" y="107.4">3</text>
<text x="89.5" y="102.1">INPUT</text>
<text x="89.5" y="105.7">GND</text>
<text x="102.6" y="105.3">TAP</text>
<text x="111.1" y="103.9">4</text>
<text x="4.1" y="110.9">B</text>
<text x="89.5" y="109.2">OUTPUT</text>
<text x="348.9" y="110.6">R21</text>
<text x="362.8" y="112.4">RX</text>
<text x="405.9" y="110.9">B</text>
<text x="26.9" y="114.1">VCC</text>
<text x="29.6" y="117.7">D-</text>
<text x="347.1" y="114.2">220R</text>
<text x="26.2" y="124.7">GND</text>
<text x="28.5" y="121.2">D+</text>
<text x="88.7" y="123.5">0.1uF</text>
<text x="88.7" y="120.4">C25</text>
<text x="27.9" y="131" transform="rotate(-90 27.9 131)">5</text>
<text x="260.7" y="128.4">U7</text>
<text x="347.1" y="130.1">220R</text>
<text x="348.9" y="126.5">R22</text>
<text x="361.7" y="128.3">USB</text>
<text x="89.6" y="137.6">0.1uF</text>
<text x="89.6" y="134.4">C6</text>
<text x="249.4" y="133.6">ATMEGA328P-AU</text>
<text x="241" y="142.7">4</text>
<text x="282.6" y="142.7">23</text>
<text x="239" y="149.8">18</text>
<text x="241" y="146.2">6</text>
<text x="246.2" y="144.1">VCC</text>
<text x="246.2" y="147.6">VCC</text>
<text x="273.3" y="144.1">PC0</text>
<text x="273.3" y="147.6">PC1</text>
<text x="282.6" y="146.2">24</text>
<text x="282.6" y="149.8">25</text>
<text x="98.4" y="155.6">C1</text>
<text x="193.9" y="154.3">0.1uF</text>
<text x="193.9" y="151.2">C23</text>
<text x="209.7" y="154.5">0.1uF</text>
<text x="209.7" y="151.2">C24</text>
<text x="223.8" y="154.3">0.1uF</text>
<text x="223.8" y="151.2">C26</text>
<text x="246.2" y="151.2">AVCC</text>
<text x="273.3" y="151.2">PC2</text>
<text x="273.3" y="154.7">PC3</text>
<text x="282.6" y="153.3">26</text>
<text x="98.4" y="158.8">0.1uF</text>
<text x="239" y="156.8">19</text>
<text x="239" y="160.3">22</text>
<text x="246.2" y="158.2">ADC6</text>
<text x="246.2" y="161.7">ADC7</text>
<text x="273.3" y="158.2">PC4</text>
<text x="273.3" y="161.7">PC5</text>
<text x="282.6" y="156.8">27</text>
<text x="282.6" y="160.3">28</text>
<text x="58.2" y="165.5">U1</text>
<text x="132.3" y="167.5">120R</text>
<text x="132.3" y="163.7">RT1</text>
<text x="239" y="167.4">20</text>
<text x="273.3" y="165.3">PC6</text>
<text x="282.6" y="163.9">29</text>
<text x="353" y="163.6">CN3</text>
<text x="41.3" y="172.1">10k</text>
<text x="41.3" y="168.9">R1</text>
<text x="49.4" y="169">TP8485E-SR</text>
<text x="246.2" y="168.8">AREF</text>
<text x="273" y="172.3">PD0</text>
<text x="282.6" y="170.9">30</text>
<text x="356.5" y="170.9">3</text>
<text x="360" y="172.7">2</text>
<text x="360" y="169.2">3</text>
<text x="47.2" y="174.4">1</text>
<text x="47.2" y="178">2</text>
<text x="50.7" y="176.2">R</text>
<text x="50.7" y="179.7">RE</text>
<text x="62.6" y="176.2">VCC</text>
<text x="67.1" y="179.7">B</text>
<text x="70.7" y="178">7</text>
<text x="70.7" y="174.4">8</text>
<text x="239" y="174.4">12</text>
<text x="239" y="178">13</text>
<text x="246.2" y="175.9">PB0</text>
<text x="246.2" y="179.4">PB1</text>
<text x="273" y="175.9">PD1</text>
<text x="273" y="179.4">PD2</text>
<text x="282.6" y="174.4">31</text>
<text x="282.6" y="178">32</text>
<text x="356.5" y="178">1</text>
<text x="356.5" y="174.4">2</text>
<text x="360" y="176.2">1</text>
<text x="4.1" y="180.1">C</text>
<text x="47.2" y="181.5">3</text>
<text x="47.2" y="185">4</text>
<text x="50.7" y="183.3">DE</text>
<text x="67.1" y="183.3">A</text>
<text x="70.7" y="185">5</text>
<text x="70.7" y="181.5">6</text>
<text x="239" y="181.5">14</text>
<text x="239" y="185">15</text>
<text x="246.2" y="182.9">PB2</text>
<text x="273" y="182.9">PD3</text>
<text x="282.6" y="181.5">1</text>
<text x="282.6" y="185">2</text>
<text x="356.5" y="185">2</text>
<text x="360" y="183.3">2</text>
<text x="405.9" y="180.1">C</text>
<text x="30.7" y="190">R2</text>
<text x="50.7" y="186.8">D</text>
<text x="62" y="186.8">GND</text>
<text x="133.1" y="186.8">1</text>
<text x="141.8" y="190.3">3</text>
<text x="142.9" y="186.6">TVS1</text>
<text x="239" y="188.6">16</text>
<text x="246.2" y="186.4">PB3</text>
<text x="246.2" y="190">PB4</text>
<text x="273" y="186.4">PD4</text>
<text x="273" y="190">PD5</text>
<text x="282.6" y="188.6">9</text>
<text x="356.5" y="188.6">1</text>
<text x="360" y="186.8">1</text>
<text x="30.7" y="193.2">10k</text>
<text x="133.1" y="193.5">2</text>
<text x="211.5" y="193.6">X3</text>
<text x="239" y="192.1">17</text>
<text x="241" y="195.6">7</text>
<text x="246.2" y="193.5">PB5</text>
<text x="246.2" y="197">PB6</text>
<text x="273" y="193.5">PD6</text>
<text x="273" y="197">PD7</text>
<text x="282.6" y="192.1">10</text>
<text x="282.6" y="195.6">11</text>
<text x="353" y="195.4">CN4</text>
<text x="241" y="199.1">8</text>
<text x="246.2" y="200.6">PB7</text>
<text x="209.1" y="205.9">8MHz</text>
<text x="241" y="206.2">3</text>
<text x="241" y="209.7">5</text>
<text x="246.2" y="207.6">GND</text>
<text x="209.7" y="213">C27</text>
<text x="223.8" y="213">C28</text>
<text x="239" y="213.3">21</text>
<text x="246.2" y="211.1">GND</text>
<text x="246.2" y="214.7">GND</text>
<text x="209.7" y="216.2">22p</text>
<text x="223.8" y="216.2">22p</text>
<text x="291.5" y="221.4">10k</text>
<text x="291.6" y="218.2">R16</text>
<text x="377.5" y="227.1">D3</text>
<text x="68.8" y="230.7">U3</text>
<text x="48.3" y="237.3">10k</text>
<text x="48.3" y="234.1">R4</text>
<text x="57.8" y="239.7">1</text>
<text x="60" y="234.2">TP8485E-SR</text>
<text x="81.3" y="239.7">8</text>
<text x="375.7" y="237.7">SS34</text>
<text x="57.8" y="243.2">2</text>
<text x="61.3" y="241.5">R</text>
<text x="61.3" y="245">RE</text>
<text x="73.2" y="241.5">VCC</text>
<text x="77.7" y="245">B</text>
<text x="81.3" y="243.2">7</text>
<text x="4.1" y="249.2">D</text>
<text x="57.8" y="246.8">3</text>
<text x="57.8" y="250.3">4</text>
<text x="61.3" y="248.5">DE</text>
<text x="77.7" y="248.5">A</text>
<text x="81.3" y="250.3">5</text>
<text x="81.3" y="246.8">6</text>
<text x="109.2" y="249.6">0.1uF</text>
<text x="109.2" y="246.4">C5</text>
<text x="405.9" y="249.2">D</text>
<text x="30" y="257.2">R5</text>
<text x="61.3" y="252.1">D</text>
<text x="72.6" y="252.1">GND</text>
<text x="195.5" y="257.4">1</text>
<text x="222.2" y="257.4">2</text>
<text x="30" y="260.7">10k</text>
<text x="200" y="258.8">MISO</text>
<text x="213.2" y="258.8">VCC</text>
<text x="195.5" y="264.4">3</text>
<text x="200" y="265.8">SCK</text>
<text x="211.1" y="265.8">MOSI</text>
<text x="222.2" y="264.4">4</text>
<text x="195.5" y="271.5">5</text>
<text x="200" y="272.9">RST</text>
<text x="212.5" y="272.9">GND</text>
<text x="222.2" y="271.5">6</text>
<text x="41.6" y="287.5">1</text>
<text x="110.8" y="287.5">2</text>
<text x="179.9" y="287.5">3</text>
<text x="249.1" y="287.5">4</text>
<text x="318.2" y="287.5">5</text>
</g>
</svg>
